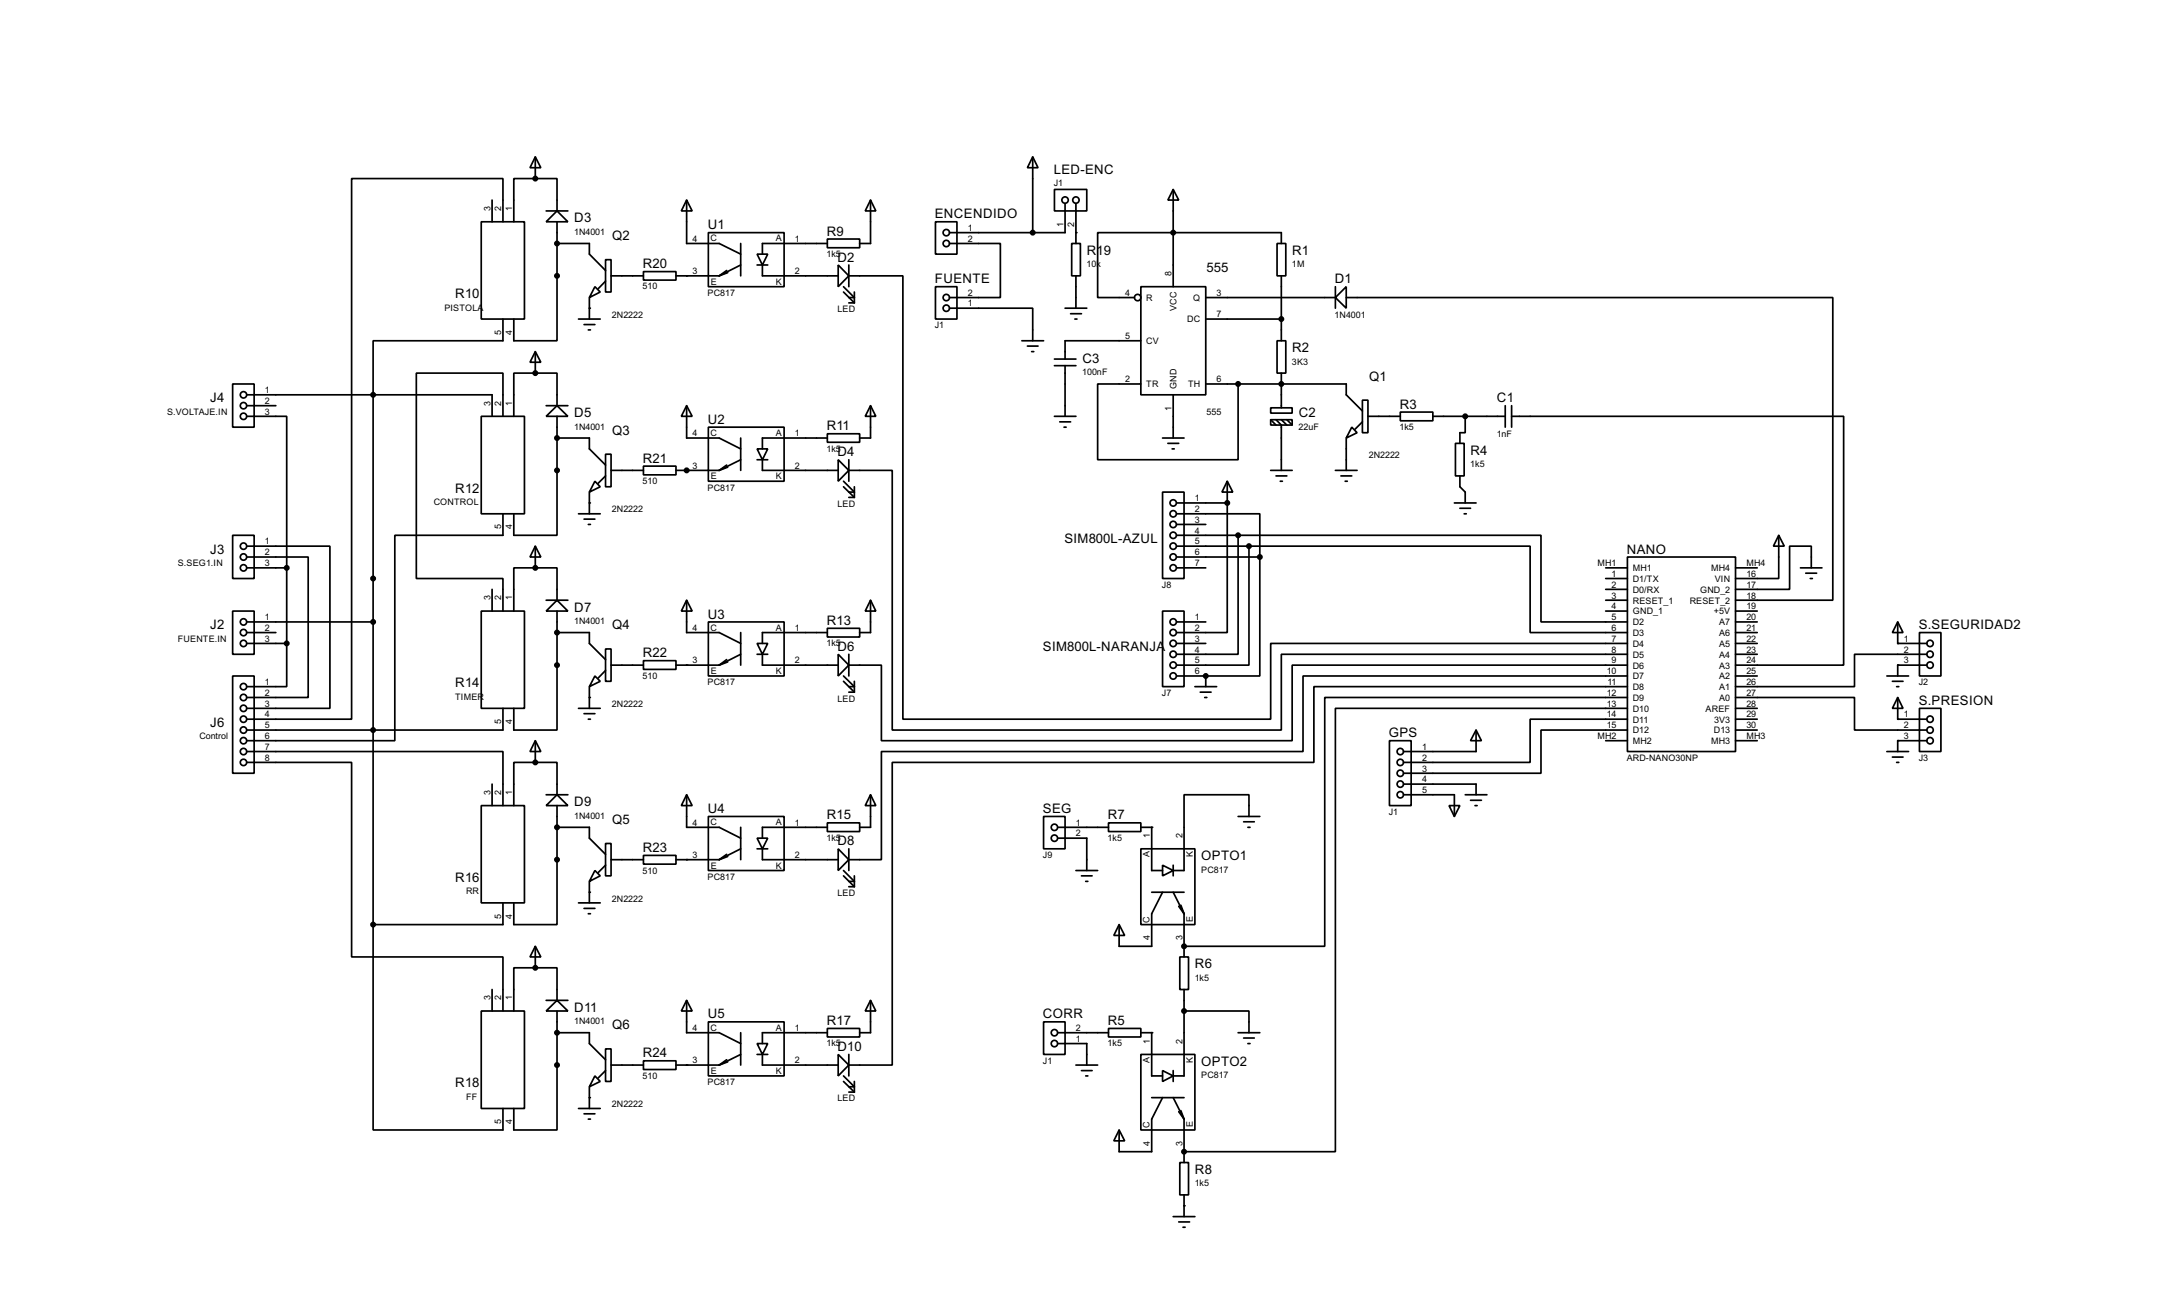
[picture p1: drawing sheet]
<svg xmlns="http://www.w3.org/2000/svg" width="510mm" height="307mm" viewBox="0 0 510 307" stroke-linecap="round" stroke-linejoin="round" font-family="sans-serif">
<g fill="none" stroke="#000" stroke-width=".4">
<path d="M125.8 36.9l1.3 2.5h-2.6zM125.8 36.9v5.1M242.6 36.9l1.3 2.5h-2.5zM242.6 36.9v17.8M113.1 52.1h10.1v22.9h-10.1zM115.6 47v5.1M118.2 52.1v-10.1h-35.6v127h-24.6M125.8 42h5.1v7.6M125.8 42h-5.1v10.1M128.3 49.6h5.1M130.9 49.6l2.5 2.5h-5.1zM130.9 52.1v28h-10.2v-5.1"/>
<path d="M130.9 57.2h7.6v2.5l3.8 3.9M161.3 47l1.3 2.6h-2.5zM161.3 47v10.2h7.7l5 2.5M166.4 54.7h17.8v12.7h-17.8zM174 57.2v7.6M177.9 59.7h2.5l-1.3 2.6zM194.4 56.2h7.6v2h-7.6zM194.4 57.2h-15.3v2.5M204.5 47l1.3 2.6h-2.5zM204.5 47v10.2h-2.5M219.8 52.1h5v7.6h-5zM223.1 57.2h11.9v12.7h-11.9"/>
<path d="M247.7 44.5h7.6v5.1h-7.6zM250.2 47.8v6.9h-27.1M251.8 57.2h2v7.6h-2zM252.8 47.8v9.4M275.6 44.5l1.3 2.5h-2.5zM275.6 44.5v22.9M300 57.2h2.1v7.6h-2.1zM301 57.2v-2.5h-43.1v15.2h8.6M118.2 75v5.1h-30.5v137.1M135.9 75h5.1M137.2 76.3h2.6M138.2 77.5h.5"/>
<path d="M138.5 69.9v5.1M139.8 67.4l1.2 1.2-2.5 1.3zM142.3 61h1.3v7.6h-1.3zM142.3 66.1l-1.8 1.8M143.6 64.8h7.6M151.2 63.8h7.6v2h-7.6zM158.8 64.8h10.2M170.7 63.6l-1.7 1.2M171 64.1l-2 .7M174 62.3l-5 2.5M177.9 62.3h2.5M179.1 62.3v2.5h17.8"/>
<path d="M196.9 62.3l2.5 2.5-2.5 2.6zM198.2 67.4l2.5 2.5h-1.3M198.2 68.6l2.5 2.6M199.4 64.8h12.7v104.2h86.4v-17.8h83.8M199.4 62.3v5.1M199.4 71.2h1.3M200.7 68.6v2.6M219.8 67.4h5v7.6h-5zM223.1 72.4h19.5v7.7M250.2 72.4h5.1M251.5 73.7h2.6M252.5 75h.5"/>
<path d="M252.8 64.8v7.6M268 67.4h15.3v25.4h-15.3zM283.3 75h17.7M283.3 69.9h30.4M301 64.8v15.3M313.7 69.9l2.6-2.5v5zM313.7 67.4v5M316.3 69.9h114.3v71.1h-22.9M54.7 90.2h5v10.2h-5zM58 97.8h9.4v35.6M58 92.8h57.6v5M58 95.3h6.8"/>
<path d="M113.1 97.8h10.1v22.9h-10.1zM118.2 97.8v-10.1h-20.4v48.2h20.4v7.7M125.8 82.6l1.3 2.5h-2.6zM125.8 87.7h5.1v7.6M125.8 87.7h-5.1v10.1M125.8 82.6v5.1M128.3 97.8l2.6-2.5 2.5 2.5zM128.3 95.3h5.1M130.9 97.8v28h-10.2v-5.1M161.3 95.3l1.3 2.5h-2.5zM161.3 95.3v7.6h7.7l5 2.6M204.5 95.3l1.3 2.5h-2.5z"/>
<path d="M204.5 95.3v7.6h-2.5M240.1 80.1h5.1M241.4 81.3h2.5M242.4 82.6h.5M247.7 97.8h5.1M247.7 84.4h5.1M247.7 85.9h5.1M249 99.1h2.5M250.2 85.9v11.9M268 90.2h-10.1v17.8h33v-17.8M268 80.1h-17.8v4.3M275.6 92.8v10.1"/>
<path d="M283.3 90.2h33v2.6l3.8 3.8M298.5 95.8h5.1v1.3h-5.1zM298.5 98.6h5.1v1.3h-5.1zM298.5 98.6l1.3 1.3M299.8 98.6l1.2 1.3v10.6M300 80.1h2.1v7.6h-2.1zM301 87.7v8.1M301 98.6l1.3 1.3M302.3 98.6l1.3 1.3M320.1 94h1.3v7.7h-1.3zM320.1 99.1l-1.8 1.8M321.4 97.8h7.6"/>
<path d="M329 96.8h7.6v2.1h-7.6zM336.6 97.8h17M344.2 97.8v3.9h-1.2v2.5M353.6 95.3v5.1M355.1 97.8h78v58.5h-25.4M355.1 95.3v5.1M130.9 102.9h7.6v2.6l3.8 3.8M138.5 115.6v5.1M139.8 113.1l1.2 1.3-2.5 1.2zM142.3 106.7h1.3v7.7h-1.3zM142.3 111.8l-1.8 1.8M143.6 110.5h7.6"/>
<path d="M151.2 109.5h7.6v2.1h-7.6zM158.8 110.5h10.2M166.4 100.4h17.8v12.7h-17.8zM170.7 109.3l-1.7 1.2M171 109.8l-2 .7M174 102.9v7.6M174 108l-5 2.5M177.9 105.5h2.5l-1.3 2.5zM177.9 108h2.5M179.1 108v2.5h17.8M194.4 101.9h7.6v2h-7.6zM194.4 102.9h-15.3v2.6"/>
<path d="M196.9 108l2.5 2.5-2.5 2.6zM198.2 113.1l2.5 2.5h-1.3M198.2 114.4l2.5 2.5M199.4 110.5h10.2v61h91.4v-17.8h81.3M199.4 108v5.1M199.4 116.9h1.3M200.7 114.4v2.5M250 100.4h.5M273.1 115.6h5.1v20.3h-5.1zM273.1 102.9h5.1M274.4 104.2h2.5M275.4 105.5h.5"/>
<path d="M276.4 118.2h11.9M288.3 113.1l1.3 2.5h-2.5zM288.3 118.2v30.4h-11.9M288.3 113.1v5.1M298.5 110.5h5.1M299.8 111.8h2.5M300.8 113.1h.5M313.7 110.5h5.1M315 111.8h2.6M316 113.1h.5M316.3 102.9v7.6M317.6 100.4l1.2 1.3-2.5 1.2z"/>
<path d="M341.7 118.2h5.1M341.9 104.2h2.1v7.6h-2.1zM343 111.8v2.6l1.2 1.2v2.6M343 119.4h2.5M54.7 125.8h5v10.1h-5zM58 130.9h14.4v33h-14.4M58 128.3h19.5v38.1h-19.5M58 133.4h9.4M67.4 133.4v17.8M115.6 138.5v5.1M118.2 120.7v5.1h-25.4v48.2h-34.8M125.8 128.3l1.3 2.6h-2.6z"/>
<path d="M125.8 133.4h5.1v7.6M125.8 133.4h-5.1v10.2M125.8 128.3v5.1M135.9 120.7h5.1M137.2 122h2.6M138.2 123.2h.5M276.4 120.7h19.6v10.2M276.4 128.3h17M276.4 125.8h14.5M276.4 130.9h19.6M276.4 133.4h6.9M276.4 123.2h6.9"/>
<path d="M290.9 125.8v27.9h-14.5M290.9 125.8h71.1v20.3h20.3M293.4 128.3v28h-17M293.4 128.3h66.1v20.3h22.8M296 130.9v27.9h-12.7M344 120.7h.5M377.2 133.4h5.1M377.2 135.9h5.1M377.2 138.5h5.1M382.3 130.9h25.4v45.7h-25.4zM407.7 133.4h5.1M417.9 125.8l1.3 2.5h-2.6z"/>
<path d="M417.9 125.8v10.1h-10.2M423 133.4h5M424.2 134.7h2.6M425.3 135.9h.5M425.5 133.4v-5.1h-5.1v10.2h-12.7M54.7 143.6h5v10.1h-5zM54.7 158.8h5v22.9h-5zM58 151.2h9.4M58 146.1h29.7M58 148.6h6.8M67.4 151.2v10.1h-9.4M113.1 143.6h10.1v22.8h-10.1z"/>
<path d="M128.3 143.6l2.6-2.6 2.5 2.6zM128.3 141h5.1M130.9 143.6v27.9h-10.2v-5.1M130.9 148.6h7.6v2.6l3.8 3.8M139.8 158.8l1.2 1.3-2.5 1.2zM142.3 152.5h1.3v7.6h-1.3zM142.3 157.5l-1.8 1.8M143.6 156.3h7.6M151.2 155.2h7.6v2.1h-7.6zM158.8 156.3h10.2M161.3 141l1.3 2.6h-2.5zM161.3 141v7.6h7.7l5 2.6"/>
<path d="M166.4 146.1h17.8v12.7h-17.8zM170.7 155l-1.7 1.3M171 155.5l-2 .8M174 148.6v7.7M174 153.7l-5 2.6M177.9 151.2h2.5l-1.3 2.5zM177.9 153.7h2.5M179.1 153.7v2.6h17.8M194.4 147.6h7.6v2.1h-7.6zM194.4 148.6h-15.3v2.6M196.9 153.7l2.5 2.6-2.5 2.5zM198.2 158.8l2.5 2.5h-1.3"/>
<path d="M199.4 156.3h7.7v17.7h96.5v-17.7h78.7M199.4 153.7v5.1M204.5 141l1.3 2.6h-2.5zM204.5 141v7.6h-2.5M273.1 143.6h5.1v17.7h-5.1zM276.4 151.2h6.9M276.4 146.1h6.9M276.4 158.8h6.9M283.3 158.8v2.5M377.2 141h5.1M377.2 143.6h5.1M382.3 158.8h-76.2v17.8h-99v25.4h-7.7"/>
<path d="M407.7 151.2h5.1M407.7 146.1h5.1M407.7 148.6h5.1M407.7 143.6h5.1M407.7 153.7h5.1M407.7 158.8h5.1M443.3 158.8h5.1M445.8 146.1l1.3 2.5h-2.5zM445.8 146.1v5.1h6.9M450.9 148.6h5.1v10.2h-5.1zM452.7 153.7h-17v7.6h-28M452.7 156.3h-6.9v2.5"/>
<path d="M58 176.6h60.2v12.7M58 179.1h24.6v45.7h35.6v12.7M118.2 166.4v5.1h-60.2M125.8 174l1.3 2.6h-2.6zM125.8 179.1h5.1v7.6M125.8 179.1h-5.1v10.2M125.8 174v5.1M135.9 166.4h5.1M137.2 167.7h2.6M138.2 169h.5M138.5 161.3v5.1M198.2 160.1l2.5 2.5"/>
<path d="M199.4 162.6h1.3M200.7 160.1v2.5M280.7 161.3h5.1M282 162.6h2.5M283 163.9h.5M326.4 174h5.1v15.3h-5.1zM346.8 171.5l1.2 2.5h-2.5zM346.8 171.5v5.1h-17.1M377.2 174h5.1M382.3 166.4h-68.6v104.2h-35.5M382.3 163.9h-71.1v58.4h-33M382.3 161.3h-73.6v17.8h-99.1v71.1h-10.2"/>
<path d="M382.3 169h-22.8v10.1h-29.8M382.3 171.5h-20.3v10.2h-32.3M407.7 163.9h28v7.6h17M407.7 171.5h5.1M407.7 166.4h5.1M407.7 169h5.1M407.7 174h5.1M443.3 176.6h5.1M444.6 160.1h2.5M444.6 177.9h2.5M445.6 161.3h.5M445.6 179.1h.5"/>
<path d="M445.8 163.9l1.3 2.5h-2.5zM445.8 163.9v5.1h6.9M450.9 166.4h5.1v10.2h-5.1zM452.7 174h-6.9v2.6M113.1 189.3h10.1v22.8h-10.1zM115.6 184.2v5.1M128.3 189.3l2.6-2.6 2.5 2.6zM128.3 186.7h5.1M130.9 189.3v27.9h-10.2v-5.1M130.9 194.4h7.6v2.5l3.8 3.8M142.3 198.2h1.3v7.6h-1.3zM161.3 186.7l1.3 2.6h-2.5z"/>
<path d="M161.3 186.7v7.7h7.7l5 2.5M166.4 191.8h17.8v12.7h-17.8zM174 194.4v7.6M174 199.4l-5 2.6M177.9 196.9h2.5l-1.3 2.5zM177.9 199.4h2.5M179.1 199.4v2.6h17.8M194.4 193.3h7.6v2.1h-7.6zM194.4 194.4h-15.3v2.5M196.9 199.4l2.5 2.6-2.5 2.5zM199.4 199.4v5.1M204.5 186.7l1.3 2.6h-2.5z"/>
<path d="M204.5 186.7v7.7h-2.5M245.2 191.8h5v7.6h-5zM248.5 194.4h11.9M248.5 196.9h6.8v7.6M260.4 193.3h7.6v2.1h-7.6zM268 199.4h12.7v17.8h-12.7zM268 194.4h2.6v10.1h2.5M290.9 191.8h5.1M292.2 193.1h2.5M293.2 194.4h.5M293.4 191.8v-5.1h-15.2v17.8h-2.6M329.7 184.2h17.1v2.5"/>
<path d="M329.7 186.7h12v5.1M340.4 189.3h2.6l-1.3 2.5zM344.2 186.7h5.1M345.5 188h2.5M346.5 189.3h.5M87.7 217.2v48.3h30.5v-5.1M118.2 212.1v5.1h-30.5M135.9 212.1h5.1M137.2 213.4h2.6M138.2 214.7h.5M138.5 207.1v5M139.8 204.5l1.2 1.3-2.5 1.3z"/>
<path d="M142.3 203.3l-1.8 1.7M143.6 202h7.6M151.2 201h7.6v2h-7.6zM158.8 202h10.2M170.7 200.7l-1.7 1.3M171 201.2l-2 .8M198.2 204.5l2.5 2.6h-1.3M198.2 205.8l2.5 2.5M199.4 208.3h1.3M200.7 205.8v2.5M252.8 204.5h5.1M254.1 205.8h2.5"/>
<path d="M255.1 207.1h.5M262.9 217.2l1.3 2.6h-2.5zM270.6 209.6h7.6M273.1 203.3l2.5 1.2-2.5 1.3zM273.1 209.6l-2.5 5.1v7.6h-7.7v-5.1M275.6 203.3v2.5M275.6 209.6l2.6 5.1M276.9 212.9l1.3 1.8M277.4 212.7l.8 2M278.2 214.7v10.1M113.1 237.5h10.1v22.9h-10.1zM115.6 232.5v5"/>
<path d="M125.8 222.3l1.3 2.5h-2.6zM125.8 227.4h5.1v7.6M125.8 227.4h-5.1v10.1M125.8 222.3v5.1M128.3 237.5l2.6-2.5 2.5 2.5zM128.3 235h5.1M130.9 237.5v28h-10.2v-5.1M161.3 235l1.3 2.5h-2.5zM161.3 235v7.6h7.7l5 2.6M204.5 235l1.3 2.5h-2.5zM204.5 235v7.6h-2.5M277.2 224.8h2v7.7h-2z"/>
<path d="M278.2 237.5h15.2v5.1M278.2 232.5v20.3h-2.6M130.9 242.6h7.6v2.6l3.8 3.8M138.5 255.3v5.1M139.8 252.8l1.2 1.3-2.5 1.2zM142.3 246.4h1.3v7.7h-1.3zM142.3 251.5l-1.8 1.8M143.6 250.2h7.6M151.2 249.2h7.6v2.1h-7.6zM158.8 250.2h10.2M166.4 240.1h17.8v12.7h-17.8zM170.7 249l-1.7 1.2"/>
<path d="M171 249.5l-2 .7M174 242.6v7.6M174 247.7l-5 2.5M177.9 245.2h2.5l-1.3 2.5zM177.9 247.7h2.5M179.1 247.7v2.5h17.8M194.4 241.6h7.6v2h-7.6zM194.4 242.6h-15.3v2.6M196.9 247.7l2.5 2.5-2.5 2.6zM198.2 252.8l2.5 2.5h-1.3M198.2 254.1l2.5 2.5M199.4 247.7v5.1"/>
<path d="M199.4 256.6h1.3M200.7 254.1v2.5M245.2 240.1h5v7.6h-5zM248.5 242.6h11.9M248.5 245.2h6.8v5M252.8 250.2h5.1M254.1 251.5h2.5M255.1 252.8h.5M260.4 241.6h7.6v2h-7.6zM268 247.7h12.7v17.8h-12.7zM268 242.6h2.6v10.2h2.5M270.6 257.9h7.6"/>
<path d="M273.1 251.5l2.5 1.3-2.5 1.3zM273.1 257.9l-2.5 5v7.7h-7.7v-5.1M275.6 251.5v2.6M275.6 257.9l2.6 5M290.9 242.6h5.1M292.2 243.9h2.5M293.2 245.2h.5M135.9 260.4h5.1M137.2 261.7h2.6M138.2 262.9h.5M262.9 265.5l1.3 2.5h-2.5zM276.9 261.2l1.3 1.7"/>
<path d="M277.2 273.1h2v7.6h-2zM277.4 260.9l.8 2M278.2 262.9v10.2M275.6 285.8h5.1M276.9 287.1h2.6M277.9 288.3h.5M278.2 280.7v5.1"/>
<circle cx="222.3" cy="54.7" r=".75"/>
<circle cx="222.3" cy="57.2" r=".75"/>
<circle cx="250.2" cy="47" r=".75"/>
<circle cx="252.7" cy="47" r=".75"/>
<circle cx="222.3" cy="72.4" r=".75"/>
<circle cx="222.3" cy="69.9" r=".75"/>
<circle cx="267.2" cy="69.9" r=".75"/>
<circle cx="57.2" cy="97.8" r=".75"/>
<circle cx="57.2" cy="95.3" r=".75"/>
<circle cx="57.2" cy="92.8" r=".75"/>
<circle cx="275.6" cy="118.2" r=".75"/>
<circle cx="57.2" cy="128.3" r=".75"/>
<circle cx="57.2" cy="133.4" r=".75"/>
<circle cx="57.2" cy="130.9" r=".75"/>
<circle cx="275.6" cy="130.9" r=".75"/>
<circle cx="275.6" cy="120.7" r=".75"/>
<circle cx="275.6" cy="128.3" r=".75"/>
<circle cx="275.6" cy="123.2" r=".75"/>
<circle cx="275.6" cy="133.4" r=".75"/>
<circle cx="275.6" cy="125.8" r=".75"/>
<circle cx="57.2" cy="146.1" r=".75"/>
<circle cx="57.2" cy="148.6" r=".75"/>
<circle cx="57.2" cy="151.2" r=".75"/>
<circle cx="275.6" cy="146.1" r=".75"/>
<circle cx="275.6" cy="148.6" r=".75"/>
<circle cx="275.6" cy="151.2" r=".75"/>
<circle cx="275.6" cy="153.7" r=".75"/>
<circle cx="275.6" cy="156.3" r=".75"/>
<circle cx="275.6" cy="158.8" r=".75"/>
<circle cx="453.4" cy="153.7" r=".75"/>
<circle cx="453.4" cy="156.3" r=".75"/>
<circle cx="453.4" cy="151.2" r=".75"/>
<circle cx="57.2" cy="163.9" r=".75"/>
<circle cx="57.2" cy="166.4" r=".75"/>
<circle cx="57.2" cy="174" r=".75"/>
<circle cx="57.2" cy="179.1" r=".75"/>
<circle cx="57.2" cy="161.3" r=".75"/>
<circle cx="57.2" cy="169" r=".75"/>
<circle cx="57.2" cy="176.6" r=".75"/>
<circle cx="57.2" cy="171.5" r=".75"/>
<circle cx="328.9" cy="179.1" r=".75"/>
<circle cx="328.9" cy="176.6" r=".75"/>
<circle cx="453.4" cy="169" r=".75"/>
<circle cx="453.4" cy="171.5" r=".75"/>
<circle cx="453.4" cy="174" r=".75"/>
<circle cx="247.7" cy="196.9" r=".75"/>
<circle cx="247.7" cy="194.4" r=".75"/>
<circle cx="328.9" cy="181.7" r=".75"/>
<circle cx="328.9" cy="184.2" r=".75"/>
<circle cx="328.9" cy="186.7" r=".75"/>
<circle cx="247.7" cy="242.6" r=".75"/>
<circle cx="247.7" cy="245.2" r=".75"/>
</g>
<g fill="#000">
<circle cx="125.8" cy="42" r=".2"/>
<circle cx="252.8" cy="54.7" r=".2"/>
<circle cx="138.5" cy="72.4" r=".2"/>
<circle cx="161.3" cy="64.8" r=".2"/>
<circle cx="125.8" cy="87.7" r=".2"/>
<circle cx="301" cy="90.2" r=".2"/>
<circle cx="138.5" cy="118.2" r=".2"/>
<circle cx="161.3" cy="110.5" r=".2"/>
<circle cx="288.3" cy="118.2" r=".2"/>
<circle cx="125.8" cy="133.4" r=".2"/>
<circle cx="161.3" cy="156.3" r=".2"/>
<circle cx="283.3" cy="158.8" r=".2"/>
<circle cx="445.8" cy="151.2" r=".2"/>
<circle cx="445.8" cy="156.3" r=".2"/>
<circle cx="125.8" cy="179.1" r=".2"/>
<circle cx="138.5" cy="163.9" r=".2"/>
<circle cx="445.8" cy="174" r=".2"/>
<circle cx="445.8" cy="169" r=".2"/>
<circle cx="270.6" cy="194.4" r=".2"/>
<circle cx="138.5" cy="209.6" r=".2"/>
<circle cx="161.3" cy="202" r=".2"/>
<circle cx="125.8" cy="227.4" r=".2"/>
<circle cx="278.2" cy="222.3" r=".2"/>
<circle cx="138.5" cy="257.9" r=".2"/>
<circle cx="161.3" cy="250.2" r=".2"/>
<circle cx="270.6" cy="242.6" r=".2"/>
<circle cx="278.2" cy="270.6" r=".2"/>
<circle cx="278.2" cy="283.3" r=".2"/>
</g>
<g fill="#000" stroke="#000" stroke-width=".4">
<circle cx="125.7" cy="42" r=".5"/>
<circle cx="130.8" cy="57.2" r=".5"/>
<circle cx="242.6" cy="54.7" r=".5"/>
<circle cx="275.6" cy="54.7" r=".5"/>
<circle cx="130.8" cy="64.8" r=".5"/>
<circle cx="301" cy="75" r=".5"/>
<circle cx="87.6" cy="92.8" r=".5"/>
<circle cx="125.7" cy="87.7" r=".5"/>
<circle cx="290.8" cy="90.2" r=".5"/>
<circle cx="301" cy="90.2" r=".5"/>
<circle cx="344.2" cy="97.8" r=".5"/>
<circle cx="130.8" cy="102.9" r=".5"/>
<circle cx="130.8" cy="110.5" r=".5"/>
<circle cx="161.3" cy="110.5" r=".5"/>
<circle cx="288.3" cy="118.2" r=".5"/>
<circle cx="67.3" cy="133.4" r=".5"/>
<circle cx="87.6" cy="135.9" r=".5"/>
<circle cx="125.7" cy="133.4" r=".5"/>
<circle cx="290.8" cy="125.8" r=".5"/>
<circle cx="293.4" cy="128.3" r=".5"/>
<circle cx="295.9" cy="130.9" r=".5"/>
<circle cx="67.3" cy="151.2" r=".5"/>
<circle cx="87.6" cy="146.1" r=".5"/>
<circle cx="130.8" cy="148.6" r=".5"/>
<circle cx="130.8" cy="156.3" r=".5"/>
<circle cx="283.2" cy="158.8" r=".5"/>
<circle cx="87.6" cy="171.5" r=".5"/>
<circle cx="125.7" cy="179.1" r=".5"/>
<circle cx="130.8" cy="194.4" r=".5"/>
<circle cx="87.6" cy="217.2" r=".5"/>
<circle cx="130.8" cy="202" r=".5"/>
<circle cx="125.7" cy="227.4" r=".5"/>
<circle cx="278.1" cy="237.5" r=".5"/>
<circle cx="278.1" cy="222.3" r=".5"/>
<circle cx="130.8" cy="242.6" r=".5"/>
<circle cx="130.8" cy="250.2" r=".5"/>
<circle cx="278.1" cy="270.6" r=".5"/>
</g>
<g font-size="3.5">
<text x="247.6" y="40.9">LED-ENC</text>
<text x="134.9" y="52.2">D3</text>
<text x="166.3" y="53.9">U1</text>
<text x="219.6" y="51.3">ENCENDIDO</text>
<text x="143.8" y="56.4">Q2</text>
<text x="194.2" y="55.4">R9</text>
<text x="255.3" y="59.9">R19</text>
<text x="303.6" y="59.9">R1</text>
<text x="151" y="63">R20</text>
<text x="196.8" y="61.4">D2</text>
<text x="283.5" y="64">555</text>
<text x="107" y="70.1">R10</text>
<text x="219.6" y="66.6">FUENTE</text>
<text x="313.6" y="66.6">D1</text>
<text x="303.6" y="82.8">R2</text>
<text x="254.3" y="85.3">C3</text>
<text x="321.6" y="89.4">Q1</text>
<text x="49.4" y="94.5">J4</text>
<text x="328.8" y="96">R3</text>
<text x="351.7" y="94.5">C1</text>
<text x="134.9" y="98">D5</text>
<text x="166.3" y="99.5">U2</text>
<text x="194.2" y="101.1">R11</text>
<text x="305.1" y="98">C2</text>
<text x="143.8" y="102.1">Q3</text>
<text x="196.8" y="107.2">D4</text>
<text x="345.5" y="106.9">R4</text>
<text x="151" y="108.7">R21</text>
<text x="107" y="115.7">R12</text>
<text x="49.4" y="130.1">J3</text>
<text x="250.1" y="127.5">SIM800L-AZUL</text>
<text x="382.2" y="130.1">NANO</text>
<text x="134.9" y="143.7">D7</text>
<text x="49.4" y="147.8">J2</text>
<text x="143.8" y="147.8">Q4</text>
<text x="166.3" y="145.3">U3</text>
<text x="194.2" y="146.8">R13</text>
<text x="450.8" y="147.8">S.SEGURIDAD2</text>
<text x="151" y="154.4">R22</text>
<text x="196.8" y="152.9">D6</text>
<text x="245" y="152.9">SIM800L-NARANJA</text>
<text x="107" y="161.5">R14</text>
<text x="450.8" y="165.6">S.PRESION</text>
<text x="49.4" y="170.7">J6</text>
<text x="326.3" y="173.2">GPS</text>
<text x="134.9" y="189.4">D9</text>
<text x="166.3" y="191">U4</text>
<text x="245" y="191">SEG</text>
<text x="143.8" y="193.6">Q5</text>
<text x="194.2" y="192.5">R15</text>
<text x="260.3" y="192.5">R7</text>
<text x="151" y="200.2">R23</text>
<text x="196.8" y="198.6">D8</text>
<text x="282.2" y="202.1">OPTO1</text>
<text x="107" y="207.2">R16</text>
<text x="280.7" y="227.5">R6</text>
<text x="134.9" y="237.7">D11</text>
<text x="166.3" y="239.3">U5</text>
<text x="245" y="239.3">CORR</text>
<text x="143.8" y="241.8">Q6</text>
<text x="194.2" y="240.8">R17</text>
<text x="260.3" y="240.8">R5</text>
<text x="151" y="248.4">R24</text>
<text x="196.8" y="246.9">D10</text>
<text x="282.2" y="250.4">OPTO2</text>
<text x="107" y="255.5">R18</text>
<text x="280.7" y="275.8">R8</text>
</g>
<g font-size="2.4">
<text x="247.5" y="43.7">J1</text>
<text x="115.2" y="49.5" transform="rotate(-90 115.2 49.5)">3</text>
<text x="117.8" y="49.5" transform="rotate(-90 117.8 49.5)">2</text>
<text x="120.3" y="49.5" transform="rotate(-90 120.3 49.5)">1</text>
<text x="249.8" y="53.3" transform="rotate(-90 249.8 53.3)">1</text>
<text x="252.4" y="53.3" transform="rotate(-90 252.4 53.3)">2</text>
<text x="134.9" y="55.1">1N4001</text>
<text x="162.7" y="56.8">4</text>
<text x="166.9" y="56.7">C</text>
<text x="182.2" y="56.7">A</text>
<text x="186.7" y="56.8">1</text>
<text x="227.4" y="54.3">1</text>
<text x="227.4" y="56.8">2</text>
<text x="162.7" y="64.4">3</text>
<text x="186.7" y="64.4">2</text>
<text x="194.2" y="60.4">1k5</text>
<text x="255.3" y="62.8">10k</text>
<text x="275.2" y="64.8" transform="rotate(-90 275.2 64.8)">8</text>
<text x="303.5" y="62.8">1M</text>
<text x="151" y="68">510</text>
<text x="166.2" y="69.5">PC817</text>
<text x="167" y="66.9">E</text>
<text x="182.2" y="66.9">K</text>
<text x="227.4" y="72">1</text>
<text x="227.4" y="69.5">2</text>
<text x="264.3" y="69.5">4</text>
<text x="269.3" y="70.7">R</text>
<text x="280.3" y="70.7">Q</text>
<text x="285.8" y="69.5">3</text>
<text x="104.4" y="73">PISTOLA</text>
<text x="143.8" y="74.6">2N2222</text>
<text x="196.7" y="73.4">LED</text>
<text x="219.6" y="77.2">J1</text>
<text x="276.4" y="73.1" transform="rotate(-90 276.4 73.1)">VCC</text>
<text x="278.9" y="75.8">DC</text>
<text x="285.8" y="74.6">7</text>
<text x="313.5" y="74.6">1N4001</text>
<text x="117.8" y="78.7" transform="rotate(-90 117.8 78.7)">5</text>
<text x="120.3" y="78.6" transform="rotate(-90 120.3 78.6)">4</text>
<text x="264.3" y="79.7">5</text>
<text x="269.3" y="80.8">CV</text>
<text x="254.3" y="88.2">100nF</text>
<text x="264.3" y="89.8">2</text>
<text x="285.8" y="89.8">6</text>
<text x="303.5" y="85.7">3K3</text>
<text x="62.3" y="92.4">1</text>
<text x="62.3" y="94.9">2</text>
<text x="115.2" y="95.3" transform="rotate(-90 115.2 95.3)">3</text>
<text x="117.8" y="95.3" transform="rotate(-90 117.8 95.3)">2</text>
<text x="120.3" y="95.3" transform="rotate(-90 120.3 95.3)">1</text>
<text x="269.3" y="91">TR</text>
<text x="276.4" y="91.4" transform="rotate(-90 276.4 91.4)">GND</text>
<text x="279.1" y="91">TH</text>
<text x="39.2" y="97.5">S.VOLTAJE.IN</text>
<text x="62.3" y="97.4">3</text>
<text x="134.9" y="100.9">1N4001</text>
<text x="275.2" y="96.4" transform="rotate(-90 275.2 96.4)">1</text>
<text x="283.5" y="97.5">555</text>
<text x="305.1" y="100.9">22uF</text>
<text x="328.8" y="101">1k5</text>
<text x="162.7" y="102.5">4</text>
<text x="166.9" y="102.4">C</text>
<text x="182.2" y="102.4">A</text>
<text x="186.7" y="102.5">1</text>
<text x="194.2" y="106.1">1k5</text>
<text x="321.6" y="107.7">2N2222</text>
<text x="351.6" y="102.6">1nF</text>
<text x="151" y="113.7">510</text>
<text x="162.7" y="110.1">3</text>
<text x="167" y="112.6">E</text>
<text x="182.2" y="112.6">K</text>
<text x="186.7" y="110.1">2</text>
<text x="345.4" y="109.8">1k5</text>
<text x="101.9" y="118.6">CONTROL</text>
<text x="166.2" y="115.3">PC817</text>
<text x="196.7" y="119.1">LED</text>
<text x="280.7" y="117.8">1</text>
<text x="117.8" y="124.4" transform="rotate(-90 117.8 124.4)">5</text>
<text x="120.3" y="124.3" transform="rotate(-90 120.3 124.3)">4</text>
<text x="143.8" y="120.4">2N2222</text>
<text x="280.7" y="120.3">2</text>
<text x="280.7" y="122.8">3</text>
<text x="280.7" y="125.4">4</text>
<text x="62.3" y="127.9">1</text>
<text x="62.3" y="130.5">2</text>
<text x="280.7" y="127.9">5</text>
<text x="280.7" y="130.5">6</text>
<text x="41.8" y="133.1">S.SEG1.IN</text>
<text x="62.3" y="133">3</text>
<text x="280.7" y="133">7</text>
<text x="375.3" y="133">MH1</text>
<text x="378.6" y="135.5">1</text>
<text x="383.6" y="136.7">D1/TX</text>
<text x="383.6" y="134.2">MH1</text>
<text x="402" y="134.2">MH4</text>
<text x="402.8" y="136.7">VIN</text>
<text x="410.3" y="135.5">16</text>
<text x="410.3" y="133">MH4</text>
<text x="115.2" y="141" transform="rotate(-90 115.2 141)">3</text>
<text x="117.8" y="141" transform="rotate(-90 117.8 141)">2</text>
<text x="120.3" y="141" transform="rotate(-90 120.3 141)">1</text>
<text x="272.9" y="138.1">J8</text>
<text x="378.6" y="138.1">2</text>
<text x="378.6" y="140.6">3</text>
<text x="378.6" y="143.2">4</text>
<text x="383.6" y="139.3">D0/RX</text>
<text x="383.6" y="141.8">RESET_1</text>
<text x="396.9" y="141.8">RESET_2</text>
<text x="399.4" y="139.3">GND_2</text>
<text x="410.3" y="138.1">17</text>
<text x="410.3" y="140.6">18</text>
<text x="410.3" y="143.2">19</text>
<text x="62.3" y="145.7">1</text>
<text x="62.3" y="148.2">2</text>
<text x="134.9" y="146.6">1N4001</text>
<text x="162.7" y="148.2">4</text>
<text x="166.9" y="148.2">C</text>
<text x="182.2" y="148.2">A</text>
<text x="186.7" y="148.2">1</text>
<text x="280.7" y="145.7">1</text>
<text x="280.7" y="148.2">2</text>
<text x="378.6" y="145.7">5</text>
<text x="378.6" y="148.2">6</text>
<text x="383.6" y="144.4">GND_1</text>
<text x="383.6" y="146.9">D2</text>
<text x="383.6" y="149.4">D3</text>
<text x="402.6" y="144.4">+5V</text>
<text x="403.9" y="146.9">A7</text>
<text x="403.9" y="149.4">A6</text>
<text x="410.3" y="145.7">20</text>
<text x="410.3" y="148.2">21</text>
<text x="41.8" y="150.8">FUENTE.IN</text>
<text x="62.3" y="150.8">3</text>
<text x="162.7" y="155.9">3</text>
<text x="186.7" y="155.9">2</text>
<text x="194.2" y="151.9">1k5</text>
<text x="280.7" y="150.8">3</text>
<text x="280.7" y="153.3">4</text>
<text x="280.7" y="155.9">5</text>
<text x="378.6" y="150.8">7</text>
<text x="378.6" y="153.3">8</text>
<text x="378.6" y="155.9">9</text>
<text x="383.6" y="152">D4</text>
<text x="383.6" y="154.5">D5</text>
<text x="403.9" y="152">A5</text>
<text x="403.9" y="154.5">A4</text>
<text x="410.3" y="150.8">22</text>
<text x="410.3" y="153.3">23</text>
<text x="410.3" y="155.9">24</text>
<text x="447.2" y="150.8">1</text>
<text x="447.2" y="153.3">2</text>
<text x="447.2" y="155.9">3</text>
<text x="62.3" y="160.9">1</text>
<text x="151" y="159.5">510</text>
<text x="166.2" y="161">PC817</text>
<text x="167" y="158.3">E</text>
<text x="182.2" y="158.3">K</text>
<text x="280.7" y="158.4">6</text>
<text x="377.5" y="158.4">10</text>
<text x="377.6" y="160.9">11</text>
<text x="383.6" y="157.1">D6</text>
<text x="383.6" y="159.6">D7</text>
<text x="403.9" y="157.1">A3</text>
<text x="403.9" y="159.6">A2</text>
<text x="410.3" y="158.4">25</text>
<text x="410.3" y="160.9">26</text>
<text x="450.7" y="161">J2</text>
<text x="62.3" y="163.5">2</text>
<text x="62.3" y="166">3</text>
<text x="106.9" y="164.4">TIMER</text>
<text x="143.8" y="166.1">2N2222</text>
<text x="196.7" y="164.8">LED</text>
<text x="272.9" y="163.5">J7</text>
<text x="377.5" y="163.5">12</text>
<text x="377.5" y="166">13</text>
<text x="383.6" y="162.1">D8</text>
<text x="383.6" y="164.7">D9</text>
<text x="383.6" y="167.2">D10</text>
<text x="400.7" y="167.2">AREF</text>
<text x="403.9" y="162.1">A1</text>
<text x="403.9" y="164.7">A0</text>
<text x="410.3" y="163.5">27</text>
<text x="410.3" y="166">28</text>
<text x="46.8" y="173.7">Control</text>
<text x="62.3" y="168.6">4</text>
<text x="62.3" y="171.1">5</text>
<text x="62.3" y="173.6">6</text>
<text x="117.8" y="170.1" transform="rotate(-90 117.8 170.1)">5</text>
<text x="120.3" y="170.1" transform="rotate(-90 120.3 170.1)">4</text>
<text x="375.3" y="173.6">MH2</text>
<text x="377.5" y="168.6">14</text>
<text x="377.5" y="171.1">15</text>
<text x="383.6" y="169.8">D11</text>
<text x="383.6" y="172.3">D12</text>
<text x="402.6" y="172.3">D13</text>
<text x="402.7" y="169.8">3V3</text>
<text x="410.3" y="168.6">29</text>
<text x="410.3" y="171.1">30</text>
<text x="410.3" y="173.6">MH3</text>
<text x="447.2" y="168.6">1</text>
<text x="447.2" y="171.1">2</text>
<text x="447.2" y="173.6">3</text>
<text x="62.3" y="176.2">7</text>
<text x="62.3" y="178.7">8</text>
<text x="334.1" y="176.2">1</text>
<text x="334.1" y="178.7">2</text>
<text x="382.1" y="178.8">ARD-NANO30NP</text>
<text x="383.6" y="174.8">MH2</text>
<text x="402" y="174.8">MH3</text>
<text x="450.7" y="178.8">J3</text>
<text x="334.1" y="181.3">3</text>
<text x="334.1" y="183.8">4</text>
<text x="115.2" y="186.7" transform="rotate(-90 115.2 186.7)">3</text>
<text x="117.8" y="186.7" transform="rotate(-90 117.8 186.7)">2</text>
<text x="120.3" y="186.7" transform="rotate(-90 120.3 186.7)">1</text>
<text x="326.2" y="191.5">J1</text>
<text x="334.1" y="186.3">5</text>
<text x="134.9" y="192.4">1N4001</text>
<text x="162.7" y="194">4</text>
<text x="166.9" y="193.9">C</text>
<text x="182.2" y="193.9">A</text>
<text x="186.7" y="194">1</text>
<text x="194.2" y="197.6">1k5</text>
<text x="252.8" y="194">1</text>
<text x="252.8" y="196.5">2</text>
<text x="260.2" y="197.6">1k5</text>
<text x="270.2" y="196.9" transform="rotate(-90 270.2 196.9)">1</text>
<text x="277.8" y="196.9" transform="rotate(-90 277.8 196.9)">2</text>
<text x="162.7" y="201.6">3</text>
<text x="186.7" y="201.6">2</text>
<text x="245" y="201.6">J9</text>
<text x="270.1" y="201.4" transform="rotate(-90 270.1 201.4)">A</text>
<text x="280.3" y="201.4" transform="rotate(-90 280.3 201.4)">K</text>
<text x="151" y="205.2">510</text>
<text x="166.2" y="206.7">PC817</text>
<text x="167" y="204.1">E</text>
<text x="182.2" y="204.1">K</text>
<text x="282.2" y="205.1">PC817</text>
<text x="109.5" y="210.1">RR</text>
<text x="117.8" y="215.8" transform="rotate(-90 117.8 215.8)">5</text>
<text x="120.3" y="215.8" transform="rotate(-90 120.3 215.8)">4</text>
<text x="143.8" y="211.8">2N2222</text>
<text x="196.7" y="210.5">LED</text>
<text x="270.1" y="216.7" transform="rotate(-90 270.1 216.7)">C</text>
<text x="270.2" y="220.9" transform="rotate(-90 270.2 220.9)">4</text>
<text x="277.8" y="220.9" transform="rotate(-90 277.8 220.9)">3</text>
<text x="280.3" y="216.6" transform="rotate(-90 280.3 216.6)">E</text>
<text x="280.7" y="230.5">1k5</text>
<text x="115.2" y="235" transform="rotate(-90 115.2 235)">3</text>
<text x="117.8" y="235" transform="rotate(-90 117.8 235)">2</text>
<text x="120.3" y="235" transform="rotate(-90 120.3 235)">1</text>
<text x="134.9" y="240.6">1N4001</text>
<text x="162.7" y="242.2">4</text>
<text x="166.9" y="242.2">C</text>
<text x="182.2" y="242.2">A</text>
<text x="186.7" y="242.2">1</text>
<text x="194.2" y="245.8">1k5</text>
<text x="252.8" y="244.8">1</text>
<text x="252.8" y="242.2">2</text>
<text x="260.2" y="245.8">1k5</text>
<text x="270.2" y="245.2" transform="rotate(-90 270.2 245.2)">1</text>
<text x="277.8" y="245.2" transform="rotate(-90 277.8 245.2)">2</text>
<text x="162.7" y="249.8">3</text>
<text x="186.7" y="249.8">2</text>
<text x="245" y="249.9">J1</text>
<text x="270.1" y="249.6" transform="rotate(-90 270.1 249.6)">A</text>
<text x="280.3" y="249.6" transform="rotate(-90 280.3 249.6)">K</text>
<text x="151" y="253.5">510</text>
<text x="166.2" y="255">PC817</text>
<text x="167" y="252.3">E</text>
<text x="182.2" y="252.3">K</text>
<text x="282.2" y="253.3">PC817</text>
<text x="109.5" y="258.4">FF</text>
<text x="143.8" y="260.1">2N2222</text>
<text x="196.7" y="258.8">LED</text>
<text x="117.8" y="264.1" transform="rotate(-90 117.8 264.1)">5</text>
<text x="120.3" y="264.1" transform="rotate(-90 120.3 264.1)">4</text>
<text x="270.1" y="265" transform="rotate(-90 270.1 265)">C</text>
<text x="270.2" y="269.2" transform="rotate(-90 270.2 269.2)">4</text>
<text x="277.8" y="269.2" transform="rotate(-90 277.8 269.2)">3</text>
<text x="280.3" y="264.9" transform="rotate(-90 280.3 264.9)">E</text>
<text x="280.7" y="278.7">1k5</text>
</g>
</svg>
